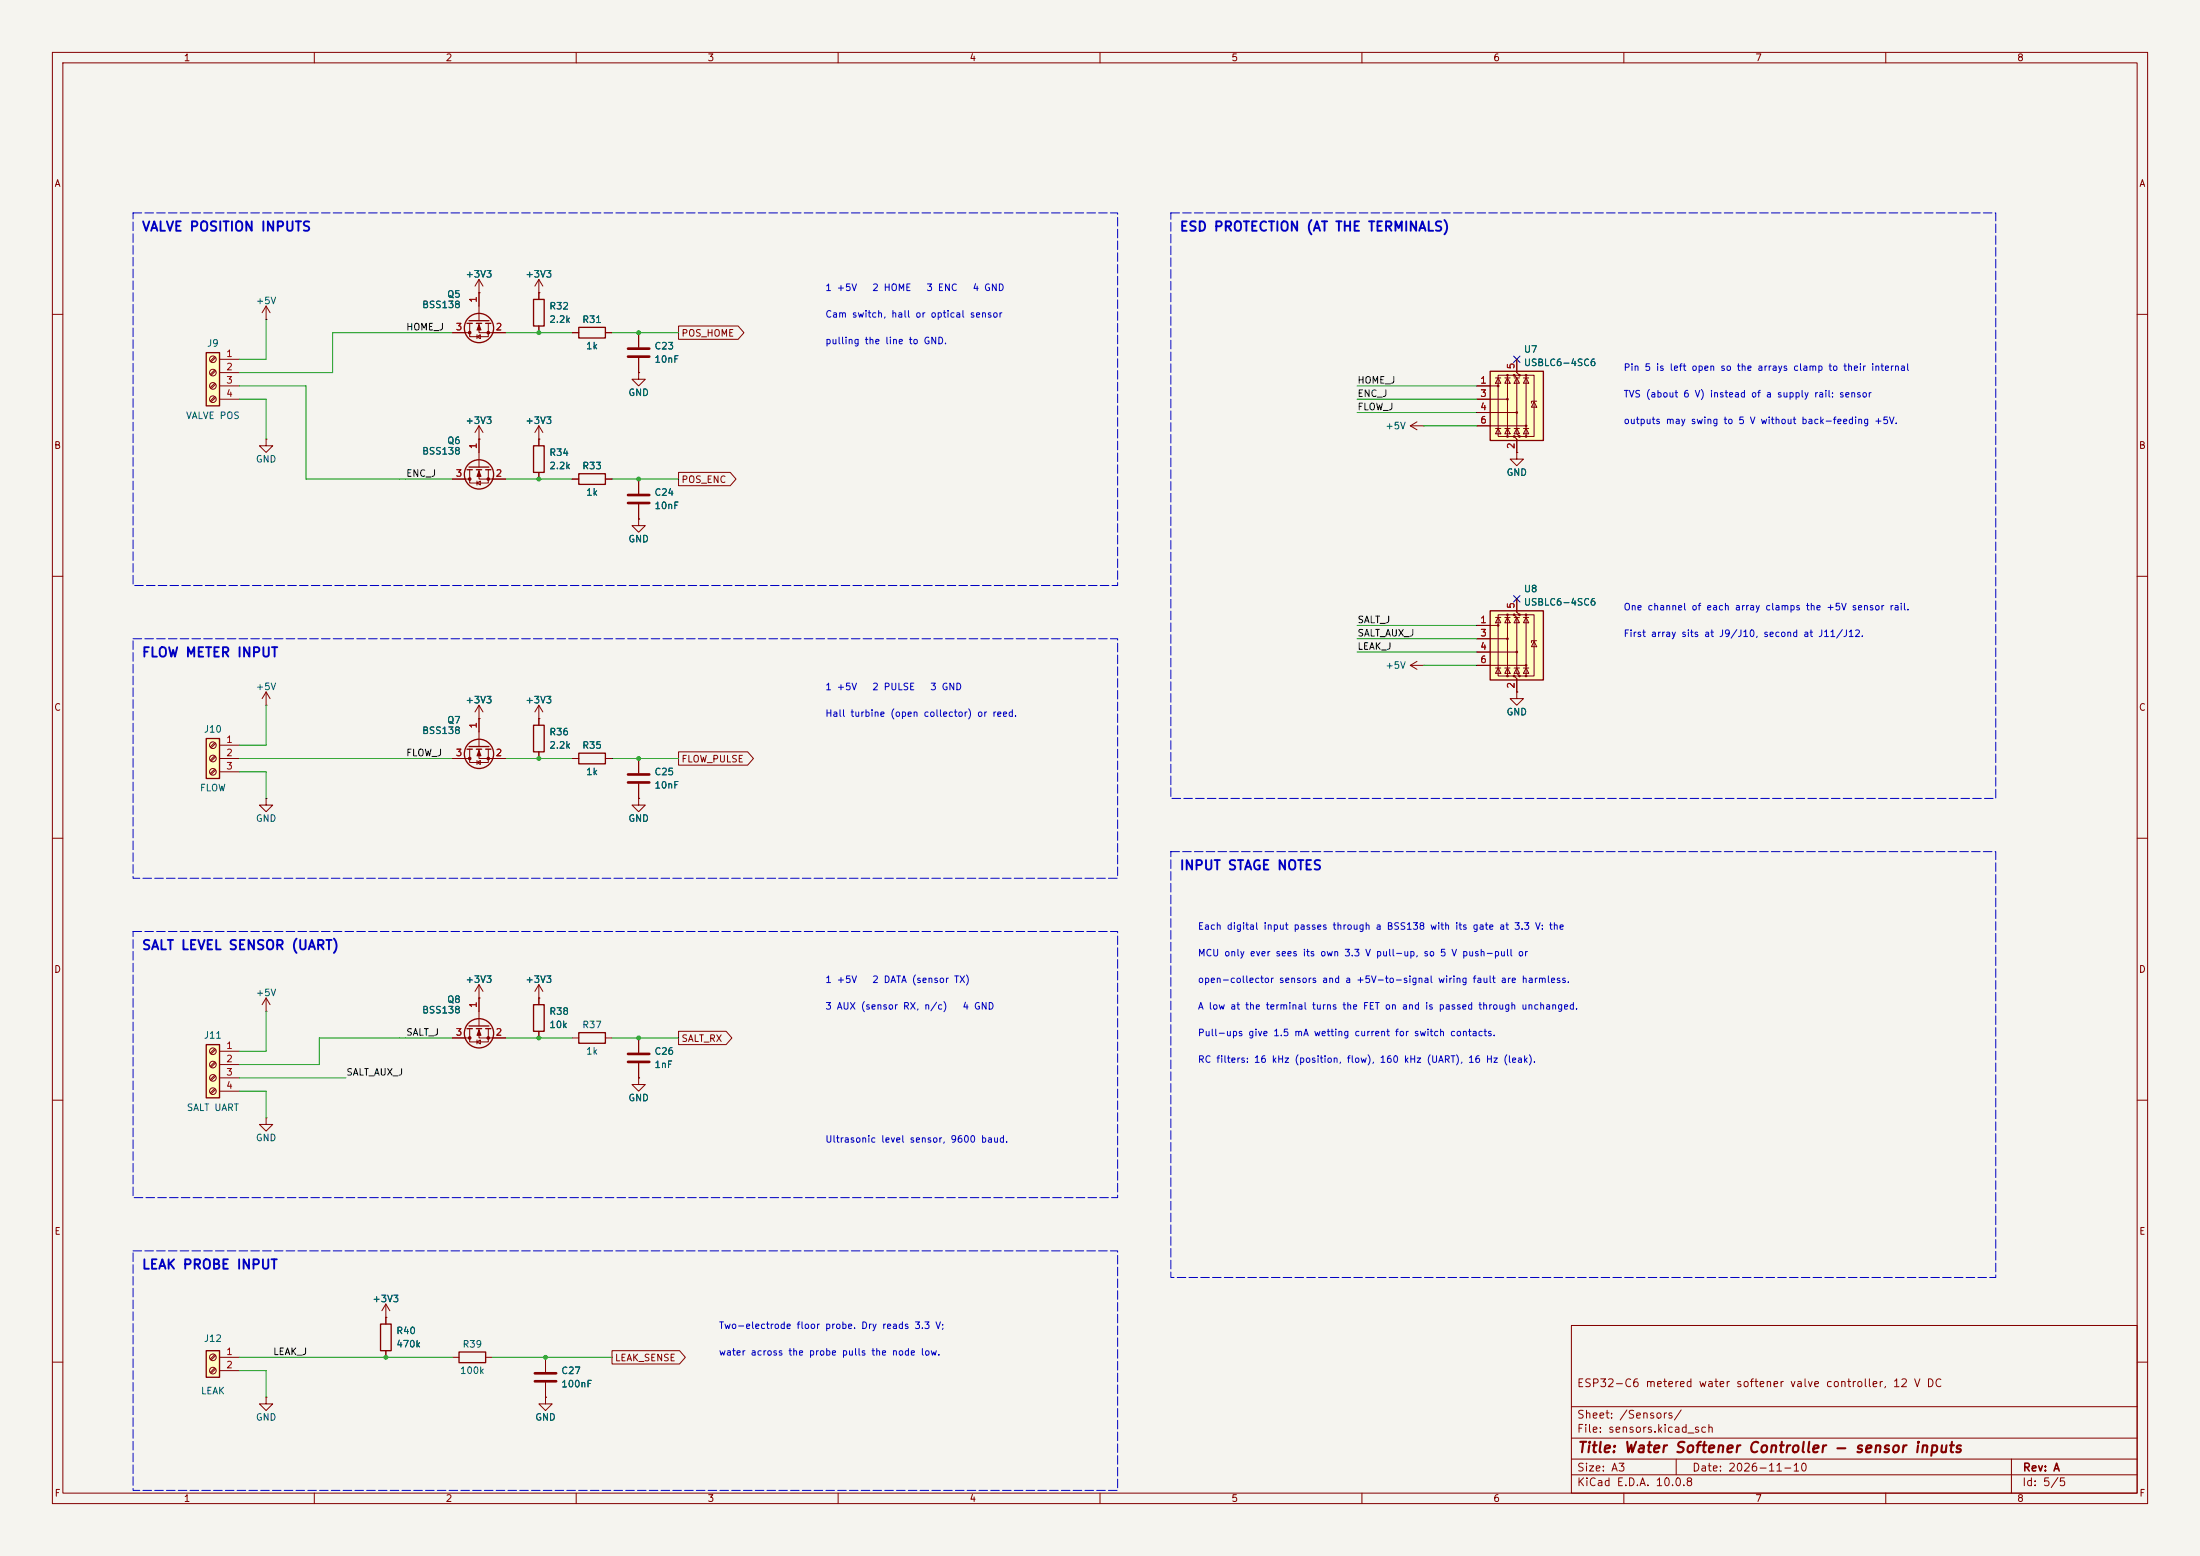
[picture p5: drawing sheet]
<svg xmlns="http://www.w3.org/2000/svg" width="420mm" height="297mm" viewBox="0 0 420 297" stroke-linecap="round" stroke-linejoin="round" font-family="sans-serif">
<path d="M0 0h420v297h-420z" fill="#f5f4ef" stroke="#f5f4ef" stroke-width=".19"/>
<g fill="none" stroke="#840000" stroke-width=".19">
<path d="M10 10h400v277h-400zM12 12h396v273h-396zM60 10v2M110 10v2M160 10v2M210 10v2M260 10v2M310 10v2M360 10v2M91.4 55.9h.1M91.4 53.3v7.9M91.4 53.3l-.7 1.3"/>
<path d="M91.4 53.3l.8 1.3M102.9 55.9h.1M102.9 53.3v3.9M102.9 53.3l-.8 1.3M102.9 53.3l.7 1.3M10 60h2M86.4 63.5h3.3M89.7 61.7v2.6h3.5v-2.6M91.1 64.3l.6-.4v.7zM91.1 63.9v.7M91.4 61.7v1.8h5.1M102.9 62.2v1.3"/>
<path d="M109.2 63.5h1.3M115.6 63.5h1.2M121.9 71.1v1.3h1.3l-1.3 1.3-1.3-1.3h1.3M121.9 71.1h.1M121.9 63.5v2.8M121.9 68.3v2.8M408 60h2M86.4 91.4h3.3M89.7 89.7v2.5h3.5v-2.5M91.1 92.2l.6-.4v.8zM91.1 91.8v.8M91.4 89.7v1.7h5.1"/>
<path d="M91.4 83.8h.1M91.4 81.3v7.9M91.4 81.3l-.7 1.3M91.4 81.3l.8 1.3M102.9 83.8h.1M102.9 81.3v3.8M102.9 90.2v1.2M102.9 81.3l-.8 1.3M102.9 81.3l.7 1.3M109.2 91.4h1.3M115.6 91.4h1.2M121.9 99.1v1.2h1.3l-1.3 1.3-1.3-1.3h1.3"/>
<path d="M121.9 99.1h.1M121.9 91.4v2.8M121.9 96.3v2.8M10 110h2M408 110h2M50.8 134.6h.1M50.8 132.1l-.8 1.3M50.8 132.1l.8 1.3M50.8 132.1v2.5M91.4 137.2h.1M91.4 134.6l-.7 1.3M91.4 134.6l.8 1.3"/>
<path d="M91.4 134.6v2.6M102.9 137.2h.1M102.9 134.6l-.8 1.3M102.9 134.6l.7 1.3M102.9 134.6v2.6M10 160h2M121.9 144.8v2.8M121.9 149.6v2.8M408 160h2M109.2 198.1h1.3M115.6 198.1h1.2M10 210h2"/>
<path d="M408 210h2M300 253h108v32h-108zM10 260h2M104.1 266.7v1.3h1.3l-1.3 1.2-1.2-1.2h1.2M104.1 266.7h.1M300 278.5h108M300 274.5h108M300 268.5h108M320 278.5v3M384 278.5v6.5M408 260h2M60 285v2"/>
<path d="M110 285v2M160 285v2M210 285v2M260 285v2M300 281.5h108M310 285v2M360 285v2"/>
</g>
<g fill="none" stroke="#840000" stroke-width=".25">
<path d="M101.9 57.2h2v5h-2zM89.2 61.7h1M89.5 61.2h3.8M90.9 61.7h1M92.7 61.7h1M110.5 62.5h5.1v2h-5.1zM89.2 89.7h1M89.5 89.2h3.8M90.9 89.7h1M92.7 89.7h1M101.9 85.1h2v5.1h-2zM110.5 90.4h5.1v2.1h-5.1z"/>
<path d="M110.5 197.1h5.1v2h-5.1z"/>
<circle cx="91.4" cy="62.6" r="2.79"/>
<circle cx="91.4" cy="90.6" r="2.79"/>
</g>
<path d="M119.9 66.5h4.1M119.9 68.1h4.1M119.9 94.5h4.1M119.9 96h4.1M119.9 147.8h4.1M119.9 149.4h4.1" fill="none" stroke="#840000" stroke-width=".51"/>
<g fill="#840000" stroke="#840000" stroke-width=".19">
<path d="M91.4 89.9l.4 1h-.7z"/>
<path d="M91.4 62l.4 1h-.7z"/>
<circle cx="89.7" cy="91.4" r=".25"/>
<circle cx="93.2" cy="91.4" r=".25"/>
<circle cx="89.7" cy="63.5" r=".25"/>
<circle cx="93.2" cy="63.5" r=".25"/>
</g>
<path d="M39.4 67.3h2.5v10.2h-2.5z" fill="#ffffc2"/>
<g fill="none" stroke="#840000" stroke-width=".25">
<path d="M39.4 67.3h2.5v10.2h-2.5zM101.9 138.4h2v5.1h-2zM89.2 143h1M89.5 142.5h3.8M90.9 143h1M92.7 143h1"/>
<circle cx="91.4" cy="143.9" r="2.79"/>
</g>
<g fill="none" stroke="#840000" stroke-width=".19">
<path d="M41 68.1l-.9 .8M41 70.6l-.9 .9M41 73.2l-.9 .8M41 75.7l-.9 .8M41.2 68.2l-.9 .9M41.2 70.8l-.9 .8M41.2 73.3l-.9 .9M41.2 75.9l-.9 .8M41.9 68.6h3.8M41.9 71.1h3.8M41.9 73.7h3.8M41.9 76.2h3.8"/>
<path d="M50.8 83.8v1.3h1.3l-1.3 1.3-1.3-1.3h1.3M50.8 83.8h.1M91.4 137.2v5.3M102.9 137.2v1.2M86.4 144.8h3.3M89.7 143v2.5h3.5v-2.5M91.1 145.5l.6-.3v.7zM91.1 145.2v.7M91.4 143v1.8h5.1M102.9 143.5v1.3"/>
<circle cx="40.6" cy="73.7" r=".63"/>
<circle cx="40.6" cy="71.1" r=".63"/>
<circle cx="40.6" cy="68.6" r=".63"/>
<circle cx="40.6" cy="76.2" r=".63"/>
</g>
<g fill="#840000" stroke="#840000" stroke-width=".19">
<path d="M91.4 143.3l.4 1h-.7z"/>
<circle cx="89.7" cy="144.8" r=".25"/>
<circle cx="93.2" cy="144.8" r=".25"/>
</g>
<path d="M39.4 141h2.5v7.6h-2.5z" fill="#ffffc2"/>
<g fill="none" stroke="#840000" stroke-width=".25">
<path d="M39.4 141h2.5v7.6h-2.5zM110.5 143.8h5.1v2h-5.1zM89.2 196.3h1M89.5 195.8h3.8M90.9 196.3h1M92.7 196.3h1"/>
<circle cx="91.4" cy="197.2" r="2.79"/>
</g>
<g fill="none" stroke="#840000" stroke-width=".19">
<path d="M289.6 132.1v1.3h1.2l-1.2 1.2-1.3-1.2h1.3M289.6 132.1h.1M41 141.7l-.9 .9M41 144.3l-.9 .8M41 146.8l-.9 .9M41.2 141.9l-.9 .8M41.2 144.4l-.9 .9M41.2 147l-.9 .8M41.9 142.2h3.8M41.9 144.8h3.8M41.9 147.3h3.8M109.2 144.8h1.3"/>
<path d="M115.6 144.8h1.2M86.4 198.1h3.3M89.7 196.3v2.6h3.5v-2.6M91.1 198.9l.6-.4v.8zM91.1 198.5v.8M91.4 190.5h.1M91.4 196.3v1.8h5.1M91.4 188l-.7 1.2M91.4 188l.8 1.2M91.4 188v7.8M102.9 190.5h.1M102.9 188l-.8 1.2"/>
<path d="M102.9 188l.7 1.2M102.9 188v2.5"/>
<circle cx="40.6" cy="142.2" r=".63"/>
<circle cx="40.6" cy="144.8" r=".63"/>
<circle cx="40.6" cy="147.3" r=".63"/>
</g>
<g fill="#840000" stroke="#840000" stroke-width=".19">
<path d="M91.4 196.6l.4 1h-.7z"/>
<circle cx="89.7" cy="198.1" r=".25"/>
<circle cx="93.2" cy="198.1" r=".25"/>
</g>
<path d="M284.5 116.6h10.1v13.2h-10.1z" fill="#ffffc2"/>
<g fill="#840000">
<circle cx="286" cy="119.4" r=".25"/>
<circle cx="287.8" cy="117.3" r=".25"/>
<circle cx="287.8" cy="121.9" r=".25"/>
<circle cx="287.8" cy="129" r=".25"/>
<circle cx="289.1" cy="117.3" r=".25"/>
<circle cx="289.1" cy="129" r=".25"/>
<circle cx="289.6" cy="124.5" r=".25"/>
<circle cx="290.1" cy="117.3" r=".25"/>
<circle cx="290.1" cy="129" r=".25"/>
<circle cx="291.3" cy="117.3" r=".25"/>
<circle cx="291.3" cy="127" r=".25"/>
<circle cx="291.3" cy="129" r=".25"/>
</g>
<g fill="none" stroke="#840000" stroke-width=".19">
<path d="M269.2 81.3l1.3 .7M269.2 81.3h2.6M270.5 80.5l-1.3 .8M271.8 81.3h.1M289.6 86.4v1.2h1.2l-1.2 1.3-1.3-1.3h1.3M289.6 86.4h.1M281.9 119.4h4.1M285.5 117.9h1M286 117.9l.5 1h-1zM287.3 117.9h1M287.8 117.9l.5 1h-1zM287.8 117.3h-1.8v11.7h1.8"/>
<path d="M289.1 117.3h2.2v11.7h-1.2M289.1 117.3h-1.3v11.7h1.3l.5 .5v2.6M289.1 117.3l.5 .6v10.6l.5 .5M289.1 117.9h1M289.6 117.9l.5 1h-1zM289.6 114.3v2.5l.5 .5M290.8 117.9h1M291.3 117.3h1.6v11.7h-1.6M291.3 117.9l.5 1h-1zM281.9 121.9h5.9M281.9 124.5h7.7M281.9 127h9.4"/>
<path d="M285.5 127.5h1M286 127.5l.5 1h-1zM287.3 127.5h1M287.8 127.5l.5 1h-1zM289.1 127.5h1M289.1 129h1M289.6 127.5l.5 1h-1zM290.8 127.5h1M291.3 127.5l.5 1h-1zM292.9 122.4l.5 1h-1zM293.4 122.3h-1v.4M121.9 198.1v2.8"/>
<path d="M121.9 202.9v2.8"/>
</g>
<path d="M284.5 116.6h10.1v13.2h-10.1z" fill="none" stroke="#840000" stroke-width=".25"/>
<path d="M119.9 201.2h4.1M119.9 202.7h4.1" fill="none" stroke="#840000" stroke-width=".51"/>
<path d="M284.5 70.9h10.1v13.2h-10.1z" fill="#ffffc2"/>
<g fill="#840000">
<circle cx="286" cy="73.7" r=".25"/>
<circle cx="287.8" cy="71.6" r=".25"/>
<circle cx="287.8" cy="76.2" r=".25"/>
<circle cx="287.8" cy="83.3" r=".25"/>
<circle cx="289.1" cy="71.6" r=".25"/>
<circle cx="289.1" cy="83.3" r=".25"/>
<circle cx="289.6" cy="78.7" r=".25"/>
<circle cx="290.1" cy="71.6" r=".25"/>
<circle cx="290.1" cy="83.3" r=".25"/>
<circle cx="291.3" cy="71.6" r=".25"/>
<circle cx="291.3" cy="81.3" r=".25"/>
<circle cx="291.3" cy="83.3" r=".25"/>
</g>
<g fill="none" stroke="#840000" stroke-width=".19">
<path d="M50.8 58.4l-.8 1.3M50.8 58.4l.8 1.3M50.8 58.4v2.6M50.8 61h.1M281.9 73.7h4.1M281.9 76.2h5.9M281.9 78.7h7.7M285.5 72.1h1M286 72.1l.5 1.1h-1zM287.3 72.1h1M287.8 72.1l.5 1.1h-1zM287.8 71.6h-1.8v11.7h1.8"/>
<path d="M289.1 71.6h2.2v11.7h-1.2M289.1 71.6h-1.3v11.7h1.3l.5 .5v2.6M289.1 71.6l.5 .5v10.7l.5 .5M289.1 72.1h1M289.6 72.1l.5 1.1h-1zM289.6 68.6v2.5l.5 .5M290.8 72.1h1M291.3 71.6h1.6v11.7h-1.6M291.3 72.1l.5 1.1h-1zM292.9 76.7l.5 1h-1zM293.4 76.6h-1v.4M281.9 81.3h9.4"/>
<path d="M285.5 81.8h1M286 81.8l.5 1h-1zM287.3 81.8h1M287.8 81.8l.5 1h-1zM289.1 81.8h1M289.1 83.3h1M289.6 81.8l.5 1h-1zM290.8 81.8h1M291.3 81.8l.5 1h-1zM269.2 127l1.3 .8M269.2 127h2.6M270.5 126.2l-1.3 .8"/>
<path d="M271.8 127h.1M50.8 152.4v1.3h1.3l-1.3 1.2-1.3-1.2h1.3M50.8 152.4h.1M50.8 193h.1M50.8 190.5v2.5M50.8 190.5l-.8 1.3M50.8 190.5l.8 1.3M102.9 190.5v1.3M102.9 196.9v1.2M73.7 251.5v1.2M73.7 257.8v1.3M86.4 259.1h1.2"/>
<path d="M92.7 259.1h1.3"/>
</g>
<path d="M284.5 70.9h10.1v13.2h-10.1zM101.9 191.8h2v5.1h-2zM72.6 252.7h2.1v5.1h-2.1zM87.6 258.1h5.1v2h-5.1z" fill="none" stroke="#840000" stroke-width=".25"/>
<path d="M39.4 257.8h2.5v5.1h-2.5z" fill="#ffffc2"/>
<path d="M39.4 257.8h2.5v5.1h-2.5z" fill="none" stroke="#840000" stroke-width=".25"/>
<g fill="none" stroke="#840000" stroke-width=".19">
<path d="M50.8 213.4v1.2h1.3l-1.3 1.3-1.3-1.3h1.3M50.8 213.4h.1M41 258.6l-.9 .8M41.2 258.7l-.9 .9M41.9 259.1h3.8M73.7 251.5h.1M73.7 248.9l-.8 1.3M73.7 248.9l.7 1.3M73.7 248.9v2.6M41 261.1l-.9 .9M41.2 261.3l-.9 .8M41.9 261.6h3.8"/>
<path d="M50.8 266.7v1.3h1.3l-1.3 1.2-1.3-1.2h1.3M50.8 266.7h.1"/>
<circle cx="40.6" cy="259.1" r=".63"/>
<circle cx="40.6" cy="261.6" r=".63"/>
</g>
<path d="M39.4 199.4h2.5v10.2h-2.5z" fill="#ffffc2"/>
<path d="M39.4 199.4h2.5v10.2h-2.5z" fill="none" stroke="#840000" stroke-width=".25"/>
<g fill="none" stroke="#840000" stroke-width=".19">
<path d="M91.4 55.9h.1M91.4 55.9v2.5M102.9 55.9h.1M102.9 55.9v1.3M86.4 63.5h2.5M94 63.5h2.5M102.9 62.2v1.3M109.2 63.5h1.3M115.6 63.5h1.2M121.9 71.1h.1M121.9 63.5v2.8M121.9 68.3v2.8"/>
<path d="M129.5 62.2h11.4l1.1 1.3-1.1 1.3h-11.4zM281.9 73.7h2.6M281.9 76.2h2.6M281.9 78.7h2.6M289.6 68.6v2.5M86.4 91.4h2.5M91.4 83.8h.1M91.4 83.8v2.6M94 91.4h2.5M102.9 83.8h.1M102.9 83.8v1.3M102.9 90.2v1.2"/>
<path d="M109.2 91.4h1.3M115.6 91.4h1.2M121.9 99.1h.1M121.9 91.4v2.8M121.9 96.3v2.8M129.5 90.2h9.9l1.1 1.2-1.1 1.3h-9.9zM281.9 81.3h2.6M289.6 86.4h.1M289.6 83.8v2.6M281.9 119.4h2.6M289.6 114.3v2.5M91.4 137.2h.1"/>
<path d="M91.4 137.2v2.5M102.9 137.2h.1M102.9 137.2v1.2M281.9 121.9h2.6M281.9 124.5h2.6M281.9 127h2.6M289.6 132.1h.1M289.6 129.5v2.6M86.4 144.8h2.5M94 144.8h2.5M102.9 143.5v1.3M109.2 144.8h1.3"/>
<path d="M115.6 144.8h1.2M121.9 152.4v1.3h1.3l-1.3 1.2-1.3-1.2h1.3M121.9 152.4h.1M121.9 144.8v2.8M121.9 149.6v2.8M129.5 143.5h13.2l1.1 1.3-1.1 1.3h-13.2zM86.4 198.1h2.5M91.4 190.5h.1M91.4 190.5v2.5M94 198.1h2.5M102.9 190.5h.1M102.9 190.5v1.3"/>
<path d="M102.9 196.9v1.2M121.9 198.1v2.8M129.5 196.8h9.1l1.1 1.3-1.1 1.3h-9.1zM41 200.2l-.9 .8M41 202.7l-.9 .8M41 205.2l-.9 .9M41 207.8l-.9 .8M41.2 200.3l-.9 .9M41.2 202.9l-.9 .8M41.2 205.4l-.9 .8M41.2 207.9l-.9 .9M41.9 200.7h3.8"/>
<path d="M41.9 203.2h3.8M41.9 205.7h3.8M41.9 208.3h3.8M121.9 205.7v1.3h1.3l-1.3 1.3-1.3-1.3h1.3M121.9 205.7h.1M121.9 202.9v2.8M73.7 251.5h.1M73.7 251.5v1.2M73.7 257.8v1.3M104.1 259.1v2.8M116.8 257.8h12.9l1.1 1.3-1.1 1.3h-12.9zM104.1 266.7h.1"/>
<path d="M104.1 263.9v2.8"/>
<circle cx="40.6" cy="203.2" r=".63"/>
<circle cx="40.6" cy="200.7" r=".63"/>
<circle cx="40.6" cy="208.3" r=".63"/>
<circle cx="40.6" cy="205.7" r=".63"/>
</g>
<path d="M102.1 262.1h4.1M102.1 263.7h4.1" fill="none" stroke="#840000" stroke-width=".51"/>
<g fill="none" stroke="#009600" stroke-width=".19">
<path d="M45.7 76.2h5.1v7.6M45.7 73.7h12.7v17.7h28M50.8 61v7.6h-5.1M86.4 63.5h-22.9v7.6h-17.8M96.5 63.5h12.7M116.8 63.5h12.7M259.1 78.7h22.8M259.1 76.2h22.8M259.1 73.7h22.8M96.5 91.4h12.7M116.8 91.4h12.7M271.8 81.3h10.1"/>
<path d="M259.1 119.4h22.8M50.8 134.6v7.6h-5.1M259.1 121.9h22.8M259.1 124.5h22.8M271.8 127h10.1M45.7 144.8h40.7M45.7 147.3h5.1v5.1M96.5 144.8h12.7M116.8 144.8h12.7M50.8 193v7.7h-5.1M86.4 198.1h-25.4v5.1h-15.3M96.5 198.1h12.7"/>
<path d="M116.8 198.1h12.7M45.7 208.3h5.1v5.1M45.7 205.7h20.3M45.7 259.1h40.7M94 259.1h22.8M45.7 261.6h5.1v5.1"/>
</g>
<path d="M289 68l1.2 1.2M290.2 68l-1.2 1.2M289 113.7l1.2 1.2M290.2 113.7l-1.2 1.2" fill="none" stroke="#000084" stroke-width=".19"/>
<path d="M25.4 40.6h188v71.2h-188zM223.5 40.6h157.5v111.8h-157.5zM25.4 121.9h188v45.7h-188zM25.4 177.8h188v50.8h-188zM223.5 162.6h157.5v81.2h-157.5zM25.4 238.8h188v45.7h-188z" fill="none" stroke="#0000c2" stroke-width=".19" stroke-dasharray="1.6 .6"/>
<g fill="#009600">
<circle cx="102.9" cy="63.5" r=".46"/>
<circle cx="102.9" cy="91.4" r=".46"/>
<circle cx="104.1" cy="259.1" r=".46"/>
<circle cx="73.7" cy="259.1" r=".46"/>
<circle cx="121.9" cy="144.8" r=".46"/>
<circle cx="102.9" cy="198.1" r=".46"/>
<circle cx="121.9" cy="198.1" r=".46"/>
<circle cx="102.9" cy="144.8" r=".46"/>
<circle cx="121.9" cy="63.5" r=".46"/>
<circle cx="121.9" cy="91.4" r=".46"/>
</g>
<text font-size="2" fill="#840000" x="301" y="277.8">Title: Water Softener Controller - sensor inputs</text>
<g font-size="1.8" fill="#0000c2">
<text x="27" y="44.6">VALVE POSITION INPUTS</text>
<text x="225.1" y="44.6">ESD PROTECTION (AT THE TERMINALS)</text>
<text x="27" y="125.9">FLOW METER INPUT</text>
<text x="225.1" y="166.5">INPUT STAGE NOTES</text>
<text x="27" y="181.8">SALT LEVEL SENSOR (UART)</text>
<text x="27" y="242.7">LEAK PROBE INPUT</text>
</g>
<g font-size="1.5" fill="#840000">
<text x="300.9" y="265.1">ESP32-C6 metered water softener valve controller, 12 V DC</text>
<text x="300.9" y="273.8">File: sensors.kicad_sch</text>
<text x="300.9" y="271.1">Sheet: /Sensors/</text>
<text x="300.9" y="281.2">Size: A3</text>
<text x="322.9" y="281.2">Date: 2026-11-10</text>
<text x="386" y="281.2">Rev: A</text>
<text x="300.9" y="284">KiCad E.D.A. 10.0.8</text>
<text x="385.9" y="284">Id: 5/5</text>
</g>
<g font-size="1.3" fill="#840000">
<text x="35" y="12">1</text>
<text x="85" y="12">2</text>
<text x="135" y="12">3</text>
<text x="185" y="12">4</text>
<text x="235" y="12">5</text>
<text x="285" y="12">6</text>
<text x="335" y="12">7</text>
<text x="385" y="12">8</text>
<text x="10.3" y="36">A</text>
<text x="408.3" y="36">A</text>
<text x="130" y="64.6">POS_HOME</text>
<text x="10.2" y="86">B</text>
<text x="408.2" y="86">B</text>
<text x="130" y="92.5">POS_ENC</text>
<text x="10.2" y="136">C</text>
<text x="408.2" y="136">C</text>
<text x="130" y="145.8">FLOW_PULSE</text>
<text x="10.2" y="186">D</text>
<text x="408.2" y="186">D</text>
<text x="130" y="199.2">SALT_RX</text>
<text x="10.3" y="236">E</text>
<text x="408.3" y="236">E</text>
<text x="117.3" y="260.1">LEAK_SENSE</text>
<text x="10.3" y="286">F</text>
<text x="35" y="287">1</text>
<text x="85" y="287">2</text>
<text x="135" y="287">3</text>
<text x="185" y="287">4</text>
<text x="235" y="287">5</text>
<text x="285" y="287">6</text>
<text x="335" y="287">7</text>
<text x="385" y="287">8</text>
<text x="408.3" y="286">F</text>
</g>
<g font-size="1.3" fill="#006464">
<text x="88.8" y="53.3">+3V3</text>
<text x="100.2" y="53.3">+3V3</text>
<text x="48.7" y="58.4">+5V</text>
<text x="80.5" y="59.1">BSS138</text>
<text x="85.3" y="57.1">Q5</text>
<text x="104.8" y="59.4">R32</text>
<text x="104.8" y="61.9">2.2k</text>
<text x="111.1" y="61.9">R31</text>
<text x="39.4" y="66.5">J9</text>
<text x="111.8" y="67">1k</text>
<text x="124.8" y="67">C23</text>
<text x="124.8" y="69.5">10nF</text>
<text x="290.8" y="67.6">U7</text>
<text x="290.8" y="70.2">USBLC6-4SC6</text>
<text x="119.9" y="75.9">GND</text>
<text x="35.4" y="80.3">VALVE POS</text>
<text x="88.8" y="81.2">+3V3</text>
<text x="100.2" y="81.2">+3V3</text>
<text x="264.4" y="82.2">+5V</text>
<text x="48.7" y="88.6">GND</text>
<text x="80.5" y="87.1">BSS138</text>
<text x="85.3" y="85.1">Q6</text>
<text x="104.8" y="87.3">R34</text>
<text x="104.8" y="89.9">2.2k</text>
<text x="111.1" y="89.9">R33</text>
<text x="111.8" y="94.9">1k</text>
<text x="124.8" y="94.9">C24</text>
<text x="287.5" y="91.1">GND</text>
<text x="124.8" y="97.5">10nF</text>
<text x="119.9" y="103.8">GND</text>
<text x="290.8" y="113.4">U8</text>
<text x="290.8" y="115.9">USBLC6-4SC6</text>
<text x="264.4" y="128">+5V</text>
<text x="48.7" y="132">+5V</text>
<text x="88.8" y="134.6">+3V3</text>
<text x="100.2" y="134.6">+3V3</text>
<text x="287.5" y="136.9">GND</text>
<text x="38.8" y="140.1">J10</text>
<text x="80.5" y="140.4">BSS138</text>
<text x="85.3" y="138.4">Q7</text>
<text x="104.8" y="140.7">R36</text>
<text x="104.8" y="143.2">2.2k</text>
<text x="111.1" y="143.2">R35</text>
<text x="111.8" y="148.3">1k</text>
<text x="124.8" y="148.3">C25</text>
<text x="38.1" y="151.3">FLOW</text>
<text x="124.8" y="150.8">10nF</text>
<text x="48.7" y="157.2">GND</text>
<text x="119.9" y="157.2">GND</text>
<text x="48.7" y="190.4">+5V</text>
<text x="85.3" y="191.7">Q8</text>
<text x="88.8" y="187.9">+3V3</text>
<text x="100.2" y="187.9">+3V3</text>
<text x="80.5" y="193.7">BSS138</text>
<text x="104.8" y="194">R38</text>
<text x="104.8" y="196.5">10k</text>
<text x="111.1" y="196.6">R37</text>
<text x="38.8" y="198.6">J11</text>
<text x="111.8" y="201.6">1k</text>
<text x="124.8" y="201.6">C26</text>
<text x="124.8" y="204.2">1nF</text>
<text x="35.6" y="212.4">SALT UART</text>
<text x="119.9" y="210.5">GND</text>
<text x="48.7" y="218.1">GND</text>
<text x="71" y="248.9">+3V3</text>
<text x="38.8" y="256.4">J12</text>
<text x="75.6" y="255">R40</text>
<text x="75.6" y="257.5">470k</text>
<text x="88.2" y="257.5">R39</text>
<text x="87.7" y="262.6">100k</text>
<text x="107.1" y="262.6">C27</text>
<text x="38.2" y="266.4">LEAK</text>
<text x="107.1" y="265.1">100nF</text>
<text x="48.7" y="271.5">GND</text>
<text x="102.1" y="271.5">GND</text>
</g>
<g font-size="1.3" fill="#a90000">
<text x="91.3" y="57.9" transform="rotate(-90 91.3 57.9)">1</text>
<text x="86.9" y="63.4">3</text>
<text x="94.5" y="63.4">2</text>
<text x="43.1" y="68.4">1</text>
<text x="43.1" y="71">2</text>
<text x="289.4" y="70.6" transform="rotate(-90 289.4 70.6)">5</text>
<text x="43.1" y="73.5">3</text>
<text x="43.1" y="76.1">4</text>
<text x="282.5" y="73.5">1</text>
<text x="282.5" y="76.1">3</text>
<text x="282.5" y="78.6">4</text>
<text x="282.5" y="81.1">6</text>
<text x="91.3" y="85.8" transform="rotate(-90 91.3 85.8)">1</text>
<text x="289.4" y="85.8" transform="rotate(-90 289.4 85.8)">2</text>
<text x="86.9" y="91.3">3</text>
<text x="94.5" y="91.3">2</text>
<text x="282.5" y="119.2">1</text>
<text x="289.4" y="116.3" transform="rotate(-90 289.4 116.3)">5</text>
<text x="282.5" y="121.8">3</text>
<text x="282.5" y="124.3">4</text>
<text x="282.5" y="126.9">6</text>
<text x="289.4" y="131.5" transform="rotate(-90 289.4 131.5)">2</text>
<text x="43.1" y="142.1">1</text>
<text x="91.3" y="139.2" transform="rotate(-90 91.3 139.2)">1</text>
<text x="43.1" y="144.6">2</text>
<text x="43.1" y="147.2">3</text>
<text x="86.9" y="144.6">3</text>
<text x="94.5" y="144.6">2</text>
<text x="86.9" y="198">3</text>
<text x="91.3" y="192.5" transform="rotate(-90 91.3 192.5)">1</text>
<text x="94.5" y="198">2</text>
<text x="43.1" y="200.5">1</text>
<text x="43.1" y="203.1">2</text>
<text x="43.1" y="205.6">3</text>
<text x="43.1" y="208.1">4</text>
<text x="43.1" y="258.9">1</text>
<text x="43.1" y="261.5">2</text>
</g>
<g font-size="1.3" fill="#0000c2">
<text x="157.5" y="55.9">1 +5V</text>
<text x="166.4" y="55.9">2 HOME</text>
<text x="176.7" y="55.9">3 ENC</text>
<text x="185.6" y="55.9">4 GND</text>
<text x="157.5" y="60.9">Cam switch, hall or optical sensor</text>
<text x="157.5" y="66">pulling the line to GND.</text>
<text x="309.9" y="71.1">Pin 5 is left open so the arrays clamp to their internal</text>
<text x="309.9" y="76.2">TVS (about 6 V) instead of a supply rail: sensor</text>
<text x="309.9" y="81.3">outputs may swing to 5 V without back-feeding +5V.</text>
<text x="309.9" y="116.8">One channel of each array clamps the +5V sensor rail.</text>
<text x="309.9" y="121.9">First array sits at J9/J10, second at J11/J12.</text>
<text x="157.5" y="137.1">Hall turbine (open collector) or reed.</text>
<text x="157.5" y="132.1">1 +5V</text>
<text x="166.4" y="132.1">2 PULSE</text>
<text x="177.5" y="132.1">3 GND</text>
<text x="228.6" y="177.8">Each digital input passes through a BSS138 with its gate at 3.3 V: the</text>
<text x="228.6" y="182.9">MCU only ever sees its own 3.3 V pull-up, so 5 V push-pull or</text>
<text x="157.5" y="187.9">1 +5V</text>
<text x="166.4" y="187.9">2 DATA (sensor TX)</text>
<text x="228.6" y="187.9">open-collector sensors and a +5V-to-signal wiring fault are harmless.</text>
<text x="157.5" y="193">3 AUX (sensor RX, n/c)</text>
<text x="183.6" y="193">4 GND</text>
<text x="228.6" y="193">A low at the terminal turns the FET on and is passed through unchanged.</text>
<text x="228.6" y="203.2">RC filters: 16 kHz (position, flow), 160 kHz (UART), 16 Hz (leak).</text>
<text x="228.6" y="198.1">Pull-ups give 1.5 mA wetting current for switch contacts.</text>
<text x="157.5" y="218.4">Ultrasonic level sensor, 9600 baud.</text>
<text x="137.1" y="254">Two-electrode floor probe. Dry reads 3.3 V;</text>
<text x="137.1" y="259.1">water across the probe pulls the node low.</text>
</g>
<g font-size="1.3" fill="#0f0f0f">
<text x="77.4" y="63.4">HOME_J</text>
<text x="259.1" y="76.1">ENC_J</text>
<text x="259.1" y="73.5">HOME_J</text>
<text x="259.1" y="78.6">FLOW_J</text>
<text x="77.4" y="91.3">ENC_J</text>
<text x="259.1" y="119.3">SALT_J</text>
<text x="259.1" y="124.3">LEAK_J</text>
<text x="259.1" y="121.8">SALT_AUX_J</text>
<text x="77.4" y="144.7">FLOW_J</text>
<text x="77.4" y="198">SALT_J</text>
<text x="66" y="205.6">SALT_AUX_J</text>
<text x="52" y="259">LEAK_J</text>
</g>
</svg>
